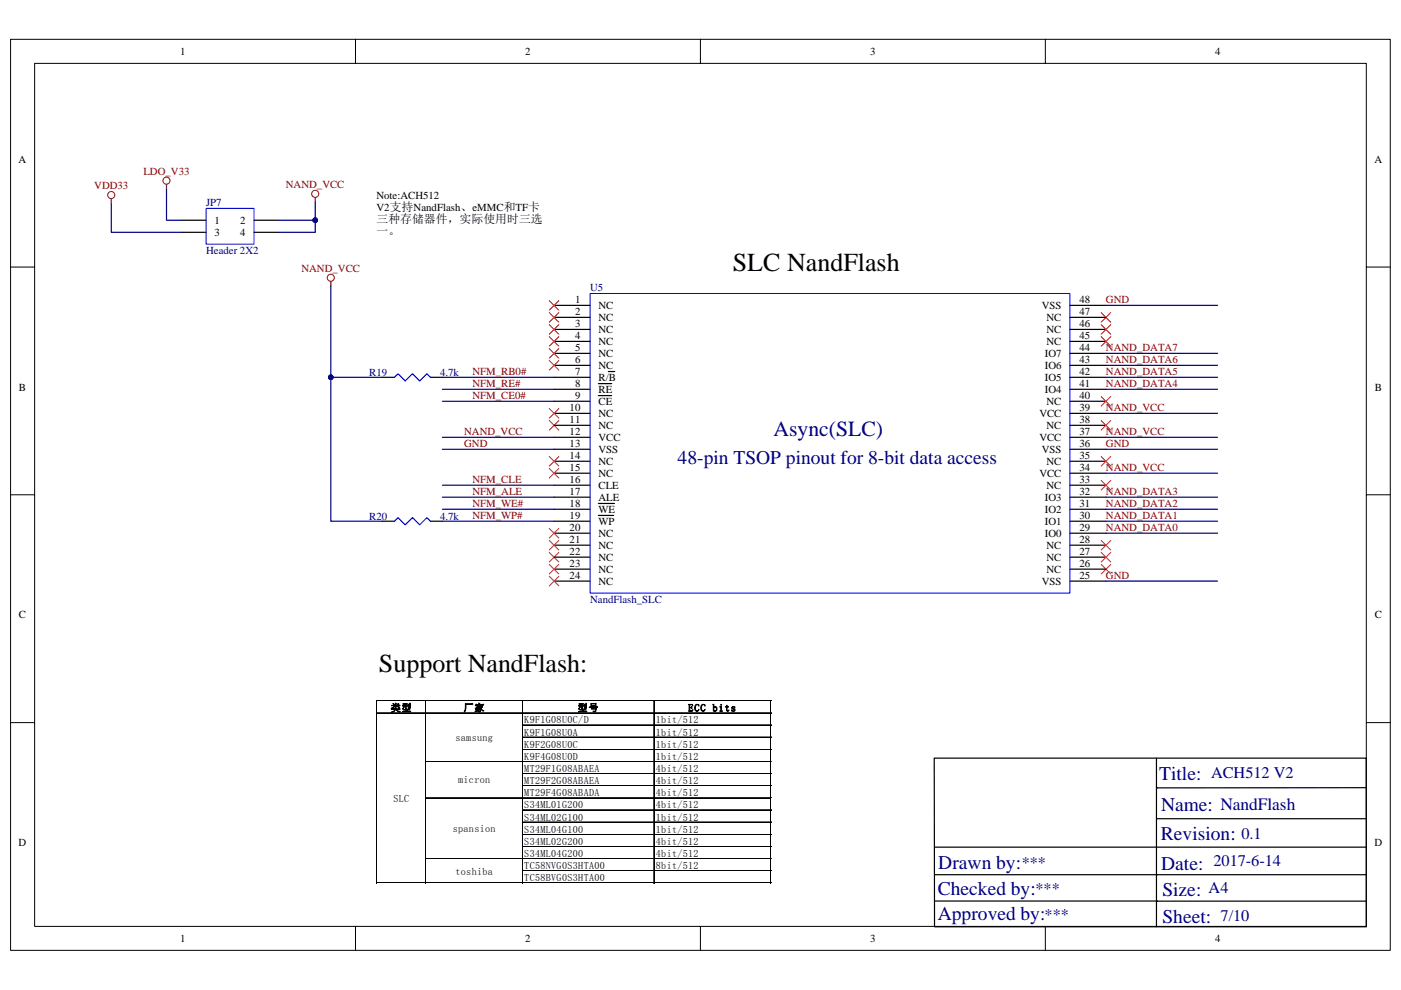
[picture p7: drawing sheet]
<svg xmlns="http://www.w3.org/2000/svg" width="297mm" height="210mm" viewBox="0 0 297 210" stroke-linecap="round" stroke-linejoin="round" font-family="sans-serif">
<path d="M2.2 8.3h292.6v193.3h-292.6z" fill="none" stroke="#000" stroke-width=".21"/>
<path d="M7.4 13.5h282.3v183h-282.3z" fill="#fff"/>
<g fill="none" stroke="#000" stroke-width=".21">
<path d="M7.3 13.4h282.4v183.1h-282.4zM75.4 8.3v5.1M148.5 8.3v5.1M221.6 8.3v5.1M2.2 56.6h5.1M289.7 56.6h5.1M2.2 104.9h5.1M289.7 104.9h5.1M2.2 153.3h5.1M79.8 148.6v38.8M79.9 148.6v38.7M80 148.6h83.6"/>
<path d="M80 148.7h83.5M80 151.2h83.6M80 151.2h83.5M90.1 148.7v38.7M90.2 148.7v38.6M110.7 148.7v38.7M110.8 148.7v38.6M110.9 153.7h52.7M110.9 153.8h52.6M110.9 156.3h52.7M110.9 156.4h52.6M110.9 158.9h52.7"/>
<path d="M110.9 159h52.6M138.6 148.7v38.7M138.7 148.7v38.6M163.4 148.7v38.7M163.4 148.7v38.6M289.7 153.3h5.1M90.3 161.5h73.3M90.3 169.2h73.3M90.3 161.5h73.2M90.3 169.3h73.2M110.9 164h52.7M110.9 164.1h52.6"/>
<path d="M110.9 166.6h52.7M110.9 166.7h52.6M110.9 171.7h52.7M110.9 171.8h52.6M110.9 174.3h52.7M110.9 174.4h52.6M110.9 176.9h52.7M110.9 177h52.6M110.9 179.5h52.7M110.9 179.6h52.6M75.4 196.5v5.1M80 187.2h83.6"/>
<path d="M80 187.3h83.5M90.3 182.1h73.3M90.3 182.1h73.2M110.9 184.6h52.7M110.9 184.7h52.6M148.5 196.5v5.1M221.6 196.5v5.1"/>
</g>
<g fill="none" stroke="#000" stroke-width=".25">
<path d="M81.1 80h2.5M91.3 80h2.5M81.1 110.6h2.5M91.3 110.6h2.5M198.2 179.7h91.5M245.2 160.8v35.8M245.2 173.7h44.4M245.3 167.1h-.1h44.4M289.6 160.8h-91.5v35.8h91.6v-35.7M198.1 185.5h47M198.2 191.1h46.9M245.3 185.5h44.4"/>
<path d="M245.3 191.1h44.4"/>
</g>
<path d="M83.6 80l.8-.7 1.5 1.5 1.6-1.5 1.5 1.5 1.5-1.5 .8 .7M83.6 110.6l.8-.8 1.5 1.5 1.6-1.5 1.5 1.5 1.5-1.5 .8 .8" fill="none" stroke="#00f" stroke-width=".25"/>
<path d="M233.5 66.3l2 2M235.5 66.3l-2 2M116.5 89.2l2 2M118.5 89.2l-2 2M116.5 117.2l2 2M118.5 117.2l-2 2M233.5 119.7l2 2M235.5 119.7l-2 2" fill="none" stroke="#f00" stroke-width=".21"/>
<circle cx="70.1" cy="58.9" r=".75" fill="none" stroke="#800000" stroke-width=".21"/>
<path d="M70.1 59.7v1" fill="none" stroke="#800000" stroke-width=".25"/>
<path d="M125.1 62.3h101.7v63.5h-101.7z" fill="#fff"/>
<path d="M125.1 62.3h101.7v63.5h-101.7z" fill="none" stroke="#00f" stroke-width=".21"/>
<g fill="none" stroke="#000" stroke-width=".25">
<path d="M117.5 67.3h7.6M117.5 69.9h7.6M117.5 77.5h7.6M117.5 75h7.6M117.5 72.4h7.6M117.5 64.8h7.6M129 78.8h1.3M226.8 67.3h7.7M226.8 69.9h7.7M226.8 77.5h7.7M226.8 75h7.7M226.8 72.4h7.7"/>
<path d="M226.8 64.8h7.7M117.5 92.8h7.6M117.5 90.2h7.6M117.5 87.7h7.6M117.5 85.1h7.6M117.5 82.6h7.6M117.5 80h7.6M117.5 95.3h7.6M117.5 97.8h7.6M126.9 81.4h2.8M126.9 83.9h1.4M128.4 83.9h1.3"/>
<path d="M226.8 92.8h7.7M226.8 90.2h7.7M226.8 87.7h7.7M226.8 85.1h7.7M226.8 82.6h7.7M226.8 80h7.7M226.8 95.3h7.7M226.8 97.8h7.7M117.5 100.4h7.6M117.5 102.9h7.6M117.5 105.5h7.6M117.5 108h7.6"/>
<path d="M117.5 110.6h7.6M117.5 113.1h7.6M117.5 115.6h7.6M117.5 118.2h7.6M126.9 106.8h3.4M126.9 109.3h3.2M226.8 100.4h7.7M226.8 102.9h7.7M226.8 105.5h7.7M226.8 108h7.7M226.8 110.6h7.7M226.8 113.1h7.7"/>
<path d="M226.8 115.6h7.7M226.8 118.2h7.7M117.5 120.7h7.6M117.5 123.3h7.6M226.8 120.7h7.7M226.8 123.3h7.7"/>
</g>
<g fill="none" stroke="#f00" stroke-width=".21">
<path d="M116.5 68.9l2 2M116.5 71.4l2 2M116.5 73.9l2 2.1M116.5 63.8l2 2M116.5 66.3l2 2M116.5 76.5l2 2M118.5 68.9l-2 2M118.5 71.4l-2 2M118.5 73.9l-2 2.1M118.5 63.8l-2 2M118.5 66.3l-2 2M118.5 76.5l-2 2"/>
<path d="M233.5 71.4l2 2M233.5 68.9l2 2M235.5 71.4l-2 2M235.5 68.9l-2 2M116.5 86.7l2 2M116.5 99.4l2 2M116.5 96.8l2 2M118.5 86.7l-2 2M118.5 99.4l-2 2M118.5 96.8l-2 2M233.5 96.8l2 2M233.5 89.2l2 2"/>
<path d="M233.5 84.1l2 2M235.5 96.8l-2 2M235.5 89.2l-2 2M235.5 84.1l-2 2M116.5 119.7l2 2M116.5 112.1l2 2M116.5 114.6l2 2M118.5 119.7l-2 2M118.5 112.1l-2 2M118.5 114.6l-2 2M233.5 117.2l2 2M233.5 114.6l2 2"/>
<path d="M233.5 101.9l2 2M235.5 117.2l-2 2M235.5 114.6l-2 2M235.5 101.9l-2 2M116.5 122.2l2 2.1M118.5 122.2l-2 2.1"/>
</g>
<path d="M79.9 40.2h36.5v12.9h-36.5z" fill="#fff"/>
<path d="M79.8 40.1h36.6v13h-36.6z" fill="none" stroke="#fff" stroke-width=".21"/>
<path d="M43.7 44.2h10.2v7.6h-10.2z" fill="#fff"/>
<path d="M43.7 44.2h10.2v7.6h-10.2z" fill="none" stroke="#00f" stroke-width=".21"/>
<path d="M38.6 46.7h5.1M38.6 49.3h5.1M53.9 46.7h5.1M53.9 49.3h5.1" fill="none" stroke="#000" stroke-width=".25"/>
<g fill="none" stroke="#800000" stroke-width=".21">
<circle cx="35.3" cy="38.3" r=".75"/>
<circle cx="23.6" cy="41.4" r=".75"/>
<circle cx="66.8" cy="41.1" r=".75"/>
</g>
<path d="M35.3 39.1v1M23.6 42.1v1.1M66.8 41.9v1" fill="none" stroke="#800000" stroke-width=".25"/>
<g fill="none" stroke="#000080" stroke-width=".25">
<path d="M23.6 43.2v6.1h15M35.3 40.1v6.6h3.3M66.8 46.7v2.6h-7.8M66.8 42.9v3.8h-7.8M70.1 60.7v49.9h11M234.5 64.8h23.6M234.5 77.5h23.6M234.5 75h23.6M70.1 80h11M93.8 82.6h23.7M93.8 80h23.7M93.8 92.8h23.7"/>
<path d="M93.8 85.1h23.7M93.8 95.3h23.7M234.5 82.6h23.6M234.5 80h23.6M234.5 92.8h23.6M234.5 95.3h23.6M234.5 87.7h23.6M93.8 102.9h23.7M93.8 110.6h23.7M93.8 108h23.7M93.8 105.5h23.7M234.5 110.6h23.6"/>
<path d="M234.5 108h23.6M234.5 105.5h23.6M234.5 100.4h23.6M234.5 113.1h23.6M234.5 123.3h23.6"/>
</g>
<g fill="#000080" stroke="#000080" stroke-width=".21">
<circle cx="70.1" cy="80" r=".49"/>
<circle cx="66.8" cy="46.7" r=".5"/>
</g>
<g font-size="5.5">
<text x="155.4" y="57.5">SLC NandFlash</text>
<text x="80.3" y="142.4">Support NandFlash:</text>
</g>
<text font-size="4.6" fill="#000080" x="164" y="92.5">Async(SLC)</text>
<g font-size="4.1" fill="#000080">
<text x="143.7" y="98.5">48-pin TSOP pinout for 8-bit data access</text>
<text x="245.8" y="165.5">Title:</text>
<text x="246.2" y="172.1">Name:</text>
<text x="246.1" y="178.1">Revision:</text>
<text x="198.9" y="184.2">Drawn by:</text>
<text x="246.2" y="184.4">Date:</text>
<text x="198.8" y="189.8">Checked by:</text>
<text x="246.4" y="190">Size:</text>
<text x="198.8" y="195.1">Approved by:</text>
<text x="246.4" y="195.7">Sheet:</text>
</g>
<text font-size="3.7" fill="#000080" x="258.7" y="171.9">NandFlash</text>
<g font-size="3.5" fill="#000080">
<text x="256.8" y="165">ACH512 V2</text>
<text x="263.2" y="177.9">0.1</text>
<text x="216.6" y="184">***</text>
<text x="257.3" y="183.7">2017-6-14</text>
<text x="219.6" y="189.6">***</text>
<text x="256.2" y="189.5">A4</text>
<text x="221.5" y="195">***</text>
<text x="258.8" y="195.3">7/10</text>
</g>
<g font-size="2.5">
<text x="79.8" y="47.2">三种存储器件，实际使用时三选</text>
<text x="79.8" y="49.8">一。</text>
</g>
<g font-size="2.3">
<text x="38.2" y="11.7">1</text>
<text x="111.4" y="11.7">2</text>
<text x="184.5" y="11.7">3</text>
<text x="257.6" y="11.7">4</text>
<text x="4" y="34.5">A</text>
<text x="291.4" y="34.5">A</text>
<text x="45.5" y="47.5">1</text>
<text x="50.9" y="47.5">2</text>
<text x="79.8" y="42.2">Note:ACH512</text>
<text x="79.8" y="44.7">V2支持NandFlash、eMMC和TF卡</text>
<text x="45.5" y="50.1">3</text>
<text x="50.9" y="50.1">4</text>
<text x="121.9" y="64.3">1</text>
<text x="126.9" y="65.6">NC</text>
<text x="220.9" y="65.6">VSS</text>
<text x="228.9" y="64.3">48</text>
<text x="121.9" y="66.8">2</text>
<text x="121.9" y="69.4">3</text>
<text x="121.9" y="71.9">4</text>
<text x="126.9" y="68.1">NC</text>
<text x="126.9" y="70.7">NC</text>
<text x="221.9" y="70.7">NC</text>
<text x="221.9" y="68.1">NC</text>
<text x="228.9" y="71.9">45</text>
<text x="228.9" y="69.4">46</text>
<text x="228.9" y="66.8">47</text>
<text x="121.9" y="77">6</text>
<text x="121.9" y="74.5">5</text>
<text x="126.9" y="75.7">NC</text>
<text x="126.9" y="73.2">NC</text>
<text x="221.5" y="75.7">IO7</text>
<text x="221.9" y="73.2">NC</text>
<text x="228.9" y="77">43</text>
<text x="228.9" y="74.5">44</text>
<text x="4" y="82.8">B</text>
<text x="121.9" y="82.1">8</text>
<text x="121.9" y="79.5">7</text>
<text x="126.9" y="83.4">RE</text>
<text x="126.9" y="80.8">R/B</text>
<text x="126.9" y="78.3">NC</text>
<text x="221.5" y="83.4">IO4</text>
<text x="221.5" y="80.8">IO5</text>
<text x="221.5" y="78.3">IO6</text>
<text x="228.9" y="82.1">41</text>
<text x="228.9" y="79.5">42</text>
<text x="291.5" y="82.8">B</text>
<text x="120.8" y="89.7">11</text>
<text x="120.8" y="87.2">10</text>
<text x="121.9" y="84.6">9</text>
<text x="126.9" y="88.5">NC</text>
<text x="126.9" y="85.9">CE</text>
<text x="220.4" y="88.5">VCC</text>
<text x="221.9" y="85.9">NC</text>
<text x="228.9" y="87.2">39</text>
<text x="228.9" y="89.7">38</text>
<text x="228.9" y="84.6">40</text>
<text x="120.8" y="92.3">12</text>
<text x="120.8" y="94.8">13</text>
<text x="126.9" y="93.5">VCC</text>
<text x="126.9" y="91">NC</text>
<text x="220.4" y="93.5">VCC</text>
<text x="221.9" y="91">NC</text>
<text x="228.9" y="92.3">37</text>
<text x="228.9" y="94.8">36</text>
<text x="120.8" y="97.3">14</text>
<text x="120.8" y="99.9">15</text>
<text x="126.9" y="96.1">VSS</text>
<text x="126.9" y="98.6">NC</text>
<text x="126.9" y="101.2">NC</text>
<text x="220.4" y="101.2">VCC</text>
<text x="220.9" y="96.1">VSS</text>
<text x="221.9" y="98.6">NC</text>
<text x="228.9" y="99.9">34</text>
<text x="228.9" y="97.3">35</text>
<text x="120.8" y="102.4">16</text>
<text x="120.8" y="105">17</text>
<text x="120.8" y="107.5">18</text>
<text x="126.9" y="103.7">CLE</text>
<text x="126.9" y="106.3">ALE</text>
<text x="221.5" y="106.3">IO3</text>
<text x="221.9" y="103.7">NC</text>
<text x="228.9" y="107.5">31</text>
<text x="228.9" y="105">32</text>
<text x="228.9" y="102.4">33</text>
<text x="120.8" y="110.1">19</text>
<text x="120.8" y="112.6">20</text>
<text x="126.9" y="108.8">WE</text>
<text x="126.9" y="111.3">WP</text>
<text x="126.9" y="113.9">NC</text>
<text x="221.5" y="113.9">IO0</text>
<text x="221.5" y="111.3">IO1</text>
<text x="221.5" y="108.8">IO2</text>
<text x="228.9" y="112.6">29</text>
<text x="228.9" y="110.1">30</text>
<text x="120.8" y="115.1">21</text>
<text x="120.8" y="117.7">22</text>
<text x="126.9" y="116.4">NC</text>
<text x="126.9" y="119">NC</text>
<text x="221.9" y="119">NC</text>
<text x="221.9" y="116.4">NC</text>
<text x="228.9" y="117.7">27</text>
<text x="228.9" y="115.1">28</text>
<text x="120.8" y="120.2">23</text>
<text x="120.8" y="122.8">24</text>
<text x="126.9" y="121.5">NC</text>
<text x="126.9" y="124">NC</text>
<text x="220.9" y="124">VSS</text>
<text x="221.9" y="121.5">NC</text>
<text x="228.9" y="120.2">26</text>
<text x="228.9" y="122.8">25</text>
<text x="4" y="131.2">C</text>
<text x="291.5" y="131.2">C</text>
<text x="4" y="179.5">D</text>
<text x="291.4" y="179.5">D</text>
<text x="38.2" y="199.8">1</text>
<text x="111.4" y="199.8">2</text>
<text x="184.5" y="199.8">3</text>
<text x="257.6" y="199.8">4</text>
</g>
<g font-size="2.3" fill="#800000">
<text x="20" y="40.1">VDD33</text>
<text x="30.4" y="37.1">LDO_V33</text>
<text x="60.6" y="39.9">NAND_VCC</text>
<text x="63.9" y="57.7">NAND_VCC</text>
<text x="234.5" y="64.3">GND</text>
<text x="234.5" y="77">NAND_DATA6</text>
<text x="234.5" y="74.5">NAND_DATA7</text>
<text x="100.2" y="79.5">NFM_RB0#</text>
<text x="100.2" y="82.1">NFM_RE#</text>
<text x="234.5" y="82.1">NAND_DATA4</text>
<text x="234.5" y="79.5">NAND_DATA5</text>
<text x="100.2" y="84.6">NFM_CE0#</text>
<text x="234.5" y="87.2">NAND_VCC</text>
<text x="98.4" y="94.8">GND</text>
<text x="98.4" y="92.3">NAND_VCC</text>
<text x="234.5" y="94.8">GND</text>
<text x="234.5" y="92.3">NAND_VCC</text>
<text x="234.5" y="99.9">NAND_VCC</text>
<text x="100.2" y="107.5">NFM_WE#</text>
<text x="100.2" y="105">NFM_ALE</text>
<text x="100.2" y="102.4">NFM_CLE</text>
<text x="234.5" y="107.5">NAND_DATA2</text>
<text x="234.5" y="105">NAND_DATA3</text>
<text x="100.2" y="110.1">NFM_WP#</text>
<text x="234.5" y="112.6">NAND_DATA0</text>
<text x="234.5" y="110.1">NAND_DATA1</text>
<text x="234.5" y="122.8">GND</text>
</g>
<g font-size="2.3" fill="#000080">
<text x="43.7" y="43.7">JP7</text>
<text x="43.7" y="53.9">Header 2X2</text>
<text x="125.1" y="61.7">U5</text>
<text x="78.3" y="79.8">R19</text>
<text x="93.3" y="79.8">4.7k</text>
<text x="78.3" y="110.3">R20</text>
<text x="93.3" y="110.3">4.7k</text>
<text x="125.1" y="127.9">NandFlash_SLC</text>
</g>
<g font-size="2.1">
<text x="82.8" y="150.9">类型</text>
<text x="98.3" y="150.9">厂家</text>
<text x="111.2" y="153.4">K9F1G08U0C/D</text>
<text x="122.5" y="150.9">型号</text>
<text x="139.1" y="153.4">1bit/512</text>
<text x="145.9" y="150.9">ECC bits</text>
<text x="96.6" y="157.2">samsung</text>
<text x="111.2" y="156">K9F1G08U0A</text>
<text x="111.2" y="158.6">K9F2G08U0C</text>
<text x="111.2" y="161.2">K9F4G08U0D</text>
<text x="139.1" y="156">1bit/512</text>
<text x="139.1" y="158.6">1bit/512</text>
<text x="139.1" y="161.2">1bit/512</text>
<text x="97.1" y="166.2">micron</text>
<text x="111.2" y="163.7">MT29F1G08ABAEA</text>
<text x="111.2" y="166.3">MT29F2G08ABAEA</text>
<text x="139.1" y="163.7">4bit/512</text>
<text x="139.1" y="166.3">4bit/512</text>
<text x="83.4" y="170">SLC</text>
<text x="111.2" y="168.9">MT29F4G08ABADA</text>
<text x="111.2" y="171.5">S34ML01G200</text>
<text x="139.1" y="168.9">4bit/512</text>
<text x="139.1" y="171.5">4bit/512</text>
<text x="96" y="176.5">spansion</text>
<text x="111.2" y="174">S34ML02G100</text>
<text x="111.2" y="176.6">S34ML04G100</text>
<text x="111.2" y="179.2">S34ML02G200</text>
<text x="139.1" y="174">1bit/512</text>
<text x="139.1" y="176.6">1bit/512</text>
<text x="139.1" y="179.2">4bit/512</text>
<text x="96.6" y="185.5">toshiba</text>
<text x="111.2" y="181.8">S34ML04G200</text>
<text x="111.2" y="184.3">TC58NVG0S3HTA00</text>
<text x="139.1" y="184.3">8bit/512</text>
<text x="139.1" y="181.8">4bit/512</text>
<text x="111.2" y="186.9">TC58BVG0S3HTA00</text>
</g>
</svg>
